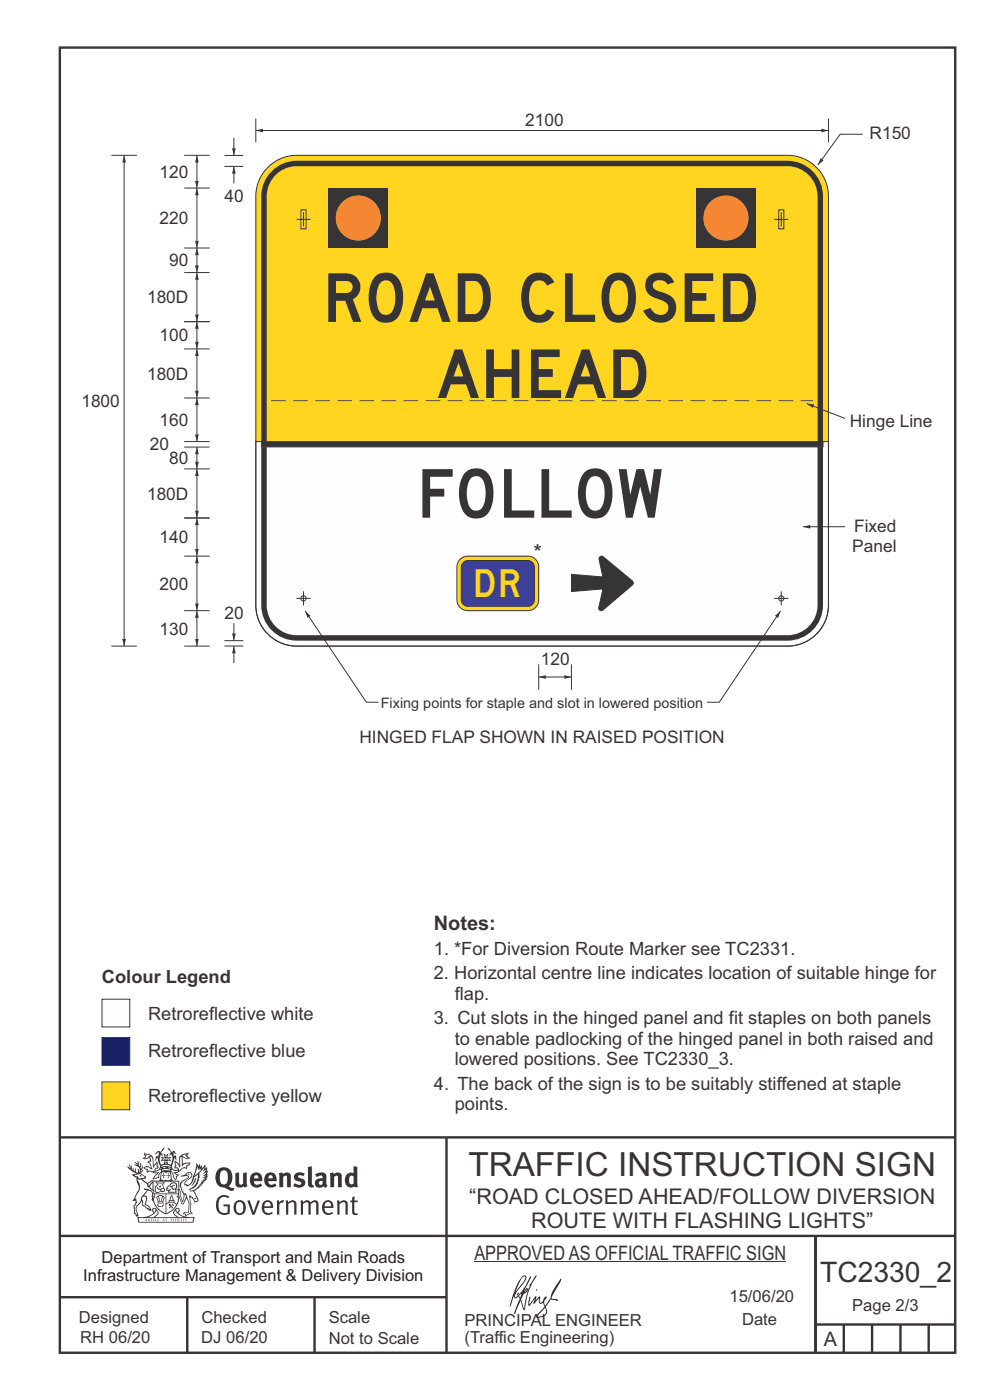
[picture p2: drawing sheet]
<svg xmlns="http://www.w3.org/2000/svg" width="210mm" height="297mm" viewBox="0 0 210 297" stroke-linecap="round" stroke-linejoin="round" font-family="sans-serif">
<g fill="none" stroke="#373435" stroke-width=".51">
<path d="M12.7 10.1h189.9v276.9h-189.9zM12.7 241.3h190M94.7 241.4v45.8M12.7 275.2h82M12.7 262.2h190.1M39.7 275.2v12M66.7 275.2v12M173 262.1v24.9M173 281h29.6M179 281v6M185 281v6M191 281v6"/>
<path d="M197 281v6"/>
</g>
<path d="M100.6 267.7h66.2" fill="none" stroke="#373435" stroke-width=".21"/>
<g fill="#373435">
<path d="M47 248.4a2.55 2.55 0 0 0 0 2.7l.3 .2a.81 .81 0 0 0 1-1v-.5a1.04 1.04 0 0 0-1.1-1.5zM46.3 248.1a1.82 1.82 0 0 1 2.1-.2 1.82 1.82 0 0 1 .9 1.8 2.29 2.29 0 0 1-.8 2l.7 .3h.5l-.2 .6a2.87 2.87 0 0 1-2-.7 2.12 2.12 0 0 1-1.7-3.1z" fill-rule="evenodd"/>
<path d="M49.9 248.9l.8-.2v2a.46 .46 0 0 0 .3 .6 .46 .46 0 0 0 .6-.3v-2.1l.7-.2v2.4l.2 .5-.5 .3-.3-.3a1.02 1.02 0 0 1-1.2 .3 1.02 1.02 0 0 1-.6-1.1z" fill-rule="evenodd"/>
<path d="M54 249.5l-.1 .5h.9a.49 .49 0 0 0-.2-.6 .49 .49 0 0 0-.6 .1zM53.4 249.1a1.34 1.34 0 0 1 1.6-.2 1.34 1.34 0 0 1 .6 1.5v.2h-1.7a.77 .77 0 0 0 .5 .8 .77 .77 0 0 0 .9-.4l.3 .5a1.59 1.59 0 0 1-2 .2 1.59 1.59 0 0 1-.5-2.1z" fill-rule="evenodd"/>
<path d="M57 249.5l-.1 .5h1a.49 .49 0 0 0-.2-.6 .49 .49 0 0 0-.7 .1zM56.4 249.1a1.34 1.34 0 0 1 1.6-.2 1.34 1.34 0 0 1 .7 1.5v.2h-1.8a.77 .77 0 0 0 .5 .8 .77 .77 0 0 0 .9-.4l.4 .5a1.59 1.59 0 0 1-2.1 .2 1.59 1.59 0 0 1-.5-2.1z" fill-rule="evenodd"/>
<path d="M59.2 248.9l.7-.2 .1 .4a.95 .95 0 0 1 1-.3 .95 .95 0 0 1 .7 .8v2.3h-.8v-2.3a.46 .46 0 0 0-.8 .1v2.2h-.8z" fill-rule="evenodd"/>
<path d="M62.6 249.1a1.75 1.75 0 0 1 2-.1l-.2 .5-.6-.2a.43 .43 0 0 0-.6 .3l.4 .3a1.04 1.04 0 0 1 1.2 1.1 1.04 1.04 0 0 1-1.4 1l-1.2-.4 .3-.6 1 .4 .4-.4a.88 .88 0 0 0-1-.5l-.4-.2-.1-.4z" fill-rule="evenodd"/>
<path d="M65.3 247.6l.8-.2 .1 3.8 .3 .2 .1 .4a.88 .88 0 0 1-1 0 .88 .88 0 0 1-.3-1z" fill-rule="evenodd"/>
<path d="M67.8 250.6a.43 .43 0 0 0-.1 .7 .43 .43 0 0 0 .7-.1v-.7zM66.8 249.1a1.7 1.7 0 0 1 2.4 .1v1.9l.3 .4-.4 .5-.5-.4a1.03 1.03 0 0 1-1.7-.1 1.03 1.03 0 0 1 .8-1.5h.7v-.4a.8 .8 0 0 0-1.2 .1z" fill-rule="evenodd"/>
<path d="M70 248.9l.7-.2 .1 .4a.95 .95 0 0 1 1-.3 .95 .95 0 0 1 .7 .8v2.3h-.8v-2.3a.46 .46 0 0 0-.8 .1v2.2h-.8z" fill-rule="evenodd"/>
<path d="M74.3 249.5a1.48 1.48 0 0 0 0 1.7h.5l.2-.1v-1.5l-.3-.2zM75 247.4l.8 .1 .1 4.4h-.7l-.1-.2a1.26 1.26 0 0 1-1.4 0 1.26 1.26 0 0 1-.5-1.3 1.29 1.29 0 0 1 .4-1.4 1.29 1.29 0 0 1 1.4-.1z" fill-rule="evenodd"/>
<path d="M46.4 253.9a1.72 1.72 0 0 1 2.3 0l-.3 .3a1.24 1.24 0 0 0-1.4-.2 1.24 1.24 0 0 0-.6 1.4 1.49 1.49 0 0 0 1.2 1.9l.7-.1v-1.3h-.8l-.1-.4h1.3v1.9a1.93 1.93 0 0 1-2.2 0 1.93 1.93 0 0 1-.7-2.2l.2-.8z" fill-rule="evenodd"/>
<path d="M50.4 255.1a1.65 1.65 0 0 0 .2 2.2 .99 .99 0 0 0 1-1.4 .78 .78 0 0 0-.4-.8 .78 .78 0 0 0-.8 0zM50 254.9a1.33 1.33 0 0 1 1.6-.1 1.33 1.33 0 0 1 .5 1.4 1.31 1.31 0 0 1-1.3 1.6 1.31 1.31 0 0 1-1.2-1.6v-.6z" fill-rule="evenodd"/>
<path d="M52.5 254.7l.4-.1 .9 2.6 .8-2.5h.5l-1.1 3h-.5z" fill-rule="evenodd"/>
<path d="M56.3 255.2l-.2 .7h1.3a.7 .7 0 0 0-.3-.8 .7 .7 0 0 0-.8 .1zM55.9 255a1.22 1.22 0 0 1 1.5-.2 1.22 1.22 0 0 1 .5 1.5h-1.8a.93 .93 0 0 0 .5 1 .93 .93 0 0 0 1.1-.2l.2 .3a1.43 1.43 0 0 1-1.8 .1 1.43 1.43 0 0 1-.6-1.7z" fill-rule="evenodd"/>
<path d="M58.7 254.7l.4-.1 .1 .5 .4-.4 .6-.1-.2 .5a.66 .66 0 0 0-.8 .7v1.9h-.4z" fill-rule="evenodd"/>
<path d="M60.6 254.7l.4-.1 .1 .5a.94 .94 0 0 1 1-.5 .94 .94 0 0 1 .8 .8v2.3h-.5l-.1-2.5a.81 .81 0 0 0-1.2 .3v2.2h-.4z" fill-rule="evenodd"/>
<path d="M63.7 254.7l.5-.1 .1 .5 .4-.3a.78 .78 0 0 1 1.1 .3 .9 .9 0 0 1 1-.5 .9 .9 0 0 1 .8 .8v2.3h-.5l-.1-2.5a.67 .67 0 0 0-1.1 .3v2.2h-.5v-2.4l-.4-.3-.7 .4v2.3h-.5z" fill-rule="evenodd"/>
<path d="M69 255.2l-.1 .7h1.3a.7 .7 0 0 0-.3-.8 .7 .7 0 0 0-.9 .1zM68.7 255a1.22 1.22 0 0 1 1.5-.2 1.22 1.22 0 0 1 .5 1.5h-1.8a.93 .93 0 0 0 .4 1 .93 .93 0 0 0 1.2-.2l.1 .3a1.44 1.44 0 0 1-1.7 .1 1.44 1.44 0 0 1-.6-1.7z" fill-rule="evenodd"/>
<path d="M71.4 254.7l.5-.1 .1 .5a.94 .94 0 0 1 1-.5 .94 .94 0 0 1 .8 .8v2.3h-.5l-.1-2.5a.81 .81 0 0 0-1.2 .3v2.2h-.4z" fill-rule="evenodd"/>
<path d="M74.7 253.9l.5-.1v.9h.7l-.1 .3h-.6v2.2l.1 .2h.5l.1 .3a.75 .75 0 0 1-1.2-.6v-2.1h-.4v-.3h.4z" fill-rule="evenodd"/>
<path d="M30.8 244.9l1.1 .3-.9 .5h-.4l.6-.5zM31.8 245.4h.2a2.44 2.44 0 0 1 .4 1.9l.1 .5 .7-1-.1 .6 .3 .3a.57 .57 0 0 0-.6 .7l-1-.1-.5 .2 .2-.5-.8-.3 .7-.1 .9 .5 .1-.1-.6-1.3-.2-.2h.5zM30.7 244.4l-.1 .5 .2 .4-.6 .4a1.04 1.04 0 0 0 1.4-.1l.2 .6-.3 .1-.2 .4a.94 .94 0 0 1 .8 1.1l-.2-.1a1.16 1.16 0 0 0-1.5-.1l.3 .4 .4 .2 .1 .5 .2 .1 .1-.2a.94 .94 0 0 1 1.1 .2l.8 .1-1.2 1.2a1.13 1.13 0 0 0 1.2-.2l.4-.1-.1-.4 .5-.8a.83 .83 0 0 0-.6 1.1l-.3-.1-.7 .4 1.1-1.4-.5 .1-.5-.1 1.3-.5-.1-.1-.9 .4v-.3l.2-.2 .3 .1 .1-.3-.2-.4v-.6l-.1-.4-.7 1v-.7a1.42 1.42 0 0 0-1.6-1.8z" fill-rule="evenodd"/>
<path d="M38.5 245.2l.5-.2 .7-.1-.6 .3 .8 .5h-.3zM38.3 245.5l.2-.1 .1 2a1.69 1.69 0 0 1 1.6-.6l-.8 .5 .1 .5a1.1 1.1 0 0 0-1.5 .6l-.1-.5-.2-.2h-.5l.3-.4-.3-.7a1.42 1.42 0 0 1 .8 1.1l.2-.1zM37.1 246.2l.1 1-.2 .3 .1 .4h.5l.1 .2a.96 .96 0 0 1-1.1-.1l-.1 .1a1.06 1.06 0 0 0 1.3 .2v.1a.72 .72 0 0 1-1 .2l.3 .5 .6 .2-.4 .2-.1 .6-.2-.3-.4-1.1-.4-.4 .4 .9a1.54 1.54 0 0 0 .7 1.2l.2-.3a.58 .58 0 0 1 .4-.8l.2-.1h-.3l-.5-.3 .9-.5a.93 .93 0 0 1 1.2-.5v.2l.2-.2 .1-.5a.99 .99 0 0 0 .7-.8l-1.3 .1-.3 .2-.1-1.4 .9 .4 .9-.3h-.4l-.5-.4 .4-.7-.6 .2a1.46 1.46 0 0 0-1.4 2.1v.4l-.2-.4z" fill-rule="evenodd"/>
<path d="M35.6 248.9l.2 .1-.1 .3 .4 .1h-.4v.6l-.1-.6h-.3l.3-.1z" fill-rule="evenodd"/>
<path d="M34.6 248.9l.2 .1v.3l.3 .1h-.3l-.1 .6v-.6h-.4l.4-.1z" fill-rule="evenodd"/>
<path d="M34.3 248.8a.57 .57 0 0 1 .9 .2 .57 .57 0 0 1 .9-.2l.2 1.4h-.2a.57 .57 0 0 1-.9 0 .69 .69 0 0 1-1.1 0zM34.2 248.1l-.3 2.1-.2 .4h3l-.2-.4-.3-2.1h-.2v.2l-.8-.1-.8 .1v-.2z" fill-rule="evenodd"/>
<path d="M34.2 252.4a.3 .3 0 0 0 .6 0 .3 .3 0 0 0-.6 0zM33.3 250.9l.3 .3-.3 .4a.79 .79 0 0 0 0 1.3l.8-.2-.1-.3a.55 .55 0 0 1-.7-.6l.1-.1 .2 .3 .3 .2 .8-.2-.4-.7 .4-.4-.7 .2zM33 250.7l1.1 .2 .9-.2-.4 .6 .4 1.2a.56 .56 0 0 1-.8 .3l-.2 .1a.73 .73 0 0 1-.9 .1 .73 .73 0 0 1-.3-1v-.4l.6-.4z" fill-rule="evenodd"/>
<path d="M35.6 251.8l.7-.4a.58 .58 0 0 1 1-.1 .58 .58 0 0 1-.4 .9l-.3-.3a.43 .43 0 0 1 .6-.4 .57 .57 0 0 0-.8 .2l-.2-.1-.3 .1 .4 .2a.55 .55 0 0 0 .9 .4v.5h-1.3l.3-.4-.1-.1-.6 .1 .2-.3-.2-.1zM35.4 251.8l-.1 .2a.39 .39 0 0 0 .2 .6h.3l-.2 .4h1.9l-.1-.8a.86 .86 0 0 0-.1-1.3 .86 .86 0 0 0-1.3 .4z" fill-rule="evenodd"/>
<path d="M36 254.8h.8v.2h-.8zM36.4 253.8l.2 .8h-.4zM36.4 253.5l-.3 .5-.1 .6h-.2v.4l-.7 .4 .2 .1a1.48 1.48 0 0 1 2.1 .2l.2-.1-.6-.5v-.5h-.2l-.1-.6z" fill-rule="evenodd"/>
<path d="M35.8 255.4l.4 .1 .1 .3 .3-.2-.2-.2a.38 .38 0 0 1 .5 .5l-.2-.2-.3 .2 .3 .2-.3 .3-.1-.4-.4 .4-.1-.2 .4-.3-.1-.1-.2 .1z" fill-rule="evenodd"/>
<path d="M34.5 254h.2v.2l-.2 .6h-.2zM33.6 255.3h.9v.2a.55 .55 0 0 1-.8 .4v-.2l-.2-.1zM33.4 254h.2l.2 .8h-.2zM33.6 255l.8-.1 .1 .2h-.8zM33.8 253.7h.5l-.2 1.1h-.1zM33.3 253.8l-.1 .3 .3 1.1a.48 .48 0 0 0-.1 .6 .48 .48 0 0 0 .5 .2h.5a.49 .49 0 0 0 .2-.8l.3-1.1-.1-.3a1.42 1.42 0 0 0-1.5 0z" fill-rule="evenodd"/>
<path d="M33.7 251.5l.4 .1 .1 .3h-.3z" fill-rule="evenodd"/>
<path d="M41.3 250.1l.3-.2-.2 .8-.6 .8h-.2l.5-.7z" fill-rule="evenodd"/>
<path d="M39.7 249l.3-.2 .5 .2a.88 .88 0 0 1-.6 1.1 1.22 1.22 0 0 0-.8 1.3l.5 .2a.72 .72 0 0 0 .9-.4l.5-.8 .2-.6 .8-.6v.2a2.85 2.85 0 0 1-2 2.9l.1 .1a2.13 2.13 0 0 0 1.9-1.5v-.3a2.01 2.01 0 0 0 .3-1.7l1.1-1.3-.4 1 .7-.5-.7 1 .8-.4-.8 .8 .7-.2-.9 .6 .8-.1-.8 .4h.7l-.8 .3 .3 .2h-.4l.2 .3h-.4l.2 .3h-.4l.1 .2h-.1a2.16 2.16 0 0 1-2 1.1l.1 .2 .4-.1a.76 .76 0 0 1 .7 .8l.5 1.2-.6 .2a1.45 1.45 0 0 0-1.1-1.3l.2 1.8-.1 1.8 .4 .3a1.07 1.07 0 0 0-1.2 .4v-.3l-.5-.2a.87 .87 0 0 1 1.1-.1v-.7a4.4 4.4 0 0 0-.6-3.1l-.1-.3h-.2a2.16 2.16 0 0 1-.7-2.2l.3-.4 1.2-.7a.55 .55 0 0 0-.4-.8zM37.8 252.4a.76 .76 0 0 1 .3 1.1l.6 1.6 .4-1.7 .2 .1a.61 .61 0 0 1-.1 .9l-.3 .8-.2 .1-.7-1.6-.3 .1a1.18 1.18 0 0 0 .1-1.4zM41.8 247.5l.2 .7 .3-.5v.6l.4-.5a1.9 1.9 0 0 1-1.2 1.4l-.3 .3zM38.2 249.6l1.4-.2 .2 .2v.3l-.5 .2a1.26 1.26 0 0 0-.9 1.9l.2 .7a1.84 1.84 0 0 1 .1 2.1l-.4-1.4a.96 .96 0 0 0-.4-1.2l-.4 .2a.78 .78 0 0 1 0 1.3l.1 .3h.4l.4 1.1a.38 .38 0 0 0 .2 .4 .38 .38 0 0 0 .4-.1l.6-1.2a2.94 2.94 0 0 1 .4 2.5l-.1 .4h-.8l-.3 .4v.2l.4-.1 .1 .4 .2 .1a1.02 1.02 0 0 1 1.3-.5v-.4l-.3-.1 .1-1.8-.3-1.3h.1a1.14 1.14 0 0 1 .8 1 .63 .63 0 0 0 .8-.2 .63 .63 0 0 0-.2-.9l-.6-1.2 .9-.6 .2-.4h.3l-.1-.2h.4l-.1-.3h.3l-.1-.3 .5-.1-.2-.2 .6-.4v-.2h-.2l.4-.5h-.3l.3-.5-.4 .1 .4-.5v-.3l-.3 .2 .2-.7-.1-.2-.4 .3v-.8l-.6 .8-.2-.8-.2 .5-.3-.7-.1 .6-.5-.8-.1 1.4-.6 1.8a1.81 1.81 0 0 1-1 1.5l-.6-.2a1.75 1.75 0 0 1 1.1-1.2 .75 .75 0 0 0 .1-1.3 .75 .75 0 0 0-1.2 .4z" fill-rule="evenodd"/>
<path d="M41.2 254.1h.3l.2 .2-.4 .1z" fill-rule="evenodd"/>
<path d="M29.4 258.4h11.6l-.1 .8h-11.4zM31.3 258.2l.5-.1a2.48 2.48 0 0 0 1.4-1.3l.3 .5-.5 .6-.5 .3zM32.5 256.6l.3-.2 .2 .1-.3 .7zM37.2 256.8a2.65 2.65 0 0 0 1.8 1.4h-1.1l-.5-.3-.5-.6zM37.4 256.5l.2-.1 .3 .2-.3 .6zM29.2 258.2l.1 1.2h11.8l.2-1.1-.2-.1a4.1 4.1 0 0 1-3.3-.9l.3-.4-.1-.6a1.06 1.06 0 0 0-1.3 1l.2 .4 .6 .5h-4.7l.3-.1a.84 .84 0 0 0 .6-.8 .84 .84 0 0 0-.5-.8l-.3-.2h-.5l-.1 .6 .3 .4a4.2 4.2 0 0 1-3.4 .9z" fill-rule="evenodd"/>
<path d="M31 258.7l.1 .2h-.2zM31 258.5l-.3 .6 .4-.2 .2 .2z" fill-rule="evenodd"/>
<path d="M31.3 258.6h.3v.4a.25 .25 0 0 0 .2-.1 .25 .25 0 0 0-.1-.3h.1a.29 .29 0 0 1 0 .4 .29 .29 0 0 1-.4 0 .29 .29 0 0 1 0-.4z" fill-rule="evenodd"/>
<path d="M32.2 258.6a.22 .22 0 0 1 .3 .2 .22 .22 0 0 1-.3 .2zM32 258.6l.1 .4a.33 .33 0 0 0 .4 0 .33 .33 0 0 0 0-.4 .33 .33 0 0 0-.5 0z" fill-rule="evenodd"/>
<path d="M32.9 258.7l.1 .2h-.2zM32.9 258.5l-.2 .6 .3-.2 .2 .2z" fill-rule="evenodd"/>
<path d="M33.3 258.6h.2l.1 .1 .2-.1-.2 .2 .2 .3-.3-.3-.1 .3h-.1l.2-.3z" fill-rule="evenodd"/>
<path d="M34.7 258.7l.1 .2h-.2zM34.7 258.5l-.3 .6 .4-.2 .2 .2z" fill-rule="evenodd"/>
<path d="M35 258.5h.5l-.2 .1v.5h-.2l.1-.5z" fill-rule="evenodd"/>
<path d="M36.2 258.6l.3-.1-.1 .1v.2h.1h-.1v.3h-.2z" fill-rule="evenodd"/>
<path d="M36.7 258.6h.2v.5h-.2z" fill-rule="evenodd"/>
<path d="M37.3 258.6a.22 .22 0 0 1 .3 .2 .22 .22 0 0 1-.3 .2zM37.1 258.6v.4a.33 .33 0 0 0 .5 0 .33 .33 0 0 0 0-.4 .33 .33 0 0 0-.5 0z" fill-rule="evenodd"/>
<path d="M37.8 258.6l.4-.1-.2 .1v.2h.1h-.1v.2l.2 .1h-.4z" fill-rule="evenodd"/>
<path d="M38.4 258.6h.2l-.1 .4 .2 .1h-.3z" fill-rule="evenodd"/>
<path d="M38.9 258.6h.2v.5h-.2z" fill-rule="evenodd"/>
<path d="M39.3 258.6h.2h-.1l.2 .3-.2 .2-.1-.1v-.1l.2 .1z" fill-rule="evenodd"/>
<path d="M34.2 247.4a1.51 1.51 0 0 1 2 .2 2.67 2.67 0 0 0-2.1 0zM35.7 247.6l.4 .1 .1 .3-.4-.1zM34.6 247.6h.5l.1 .2h-.4zM34 247.8l.3 .2h-.3zM34.9 246.9l.3-.2 .3 .2zM34.9 245.6l.2 .1v.3h-.2zM35 245.1l.2 .2 .2-.2-.1 .3h-.2zM35.1 246.3h.2l.1 .4-.2-.2-.2 .2zM35.3 245.7l.2-.1v.4h-.2zM34.4 245.7h.3l.1 .3-.4 .1 .2-.2zM35.7 245.7h.3l-.2 .2 .2 .2-.4-.1zM32.7 244.9l1-.5-.1 1-.2-.2-.3 .2-.3 1.1 .5-1 .3 .9a1.84 1.84 0 0 1 .2 1.7l.4 .1a2.48 2.48 0 0 1 2.2 0l.2-.2-.2-.7 .7-1.8 .4 .7-.2-1-.2-.1-.2 .3v-.9l.6 .4-.6-.8-.3 .1-.1 .4-.5-.9-.5-.3 .2 .5 .6 .5-.5 .8 .4-.4a2.06 2.06 0 0 1 0 2.3l-.5-.2-.2-.6 .1-.1 .8 .2-.4-.5 .4-.5-.7 .2-.2-.2 .2-.7-.5 .4-.5-.4 .2 .7-.2 .2-.7-.2 .4 .5-.4 .5 .8-.2 .1 .1-.2 .6-.5 .2a2.02 2.02 0 0 1 0-2.2l.3 .5-.1-.7-.3-.1 .8-1.2-.4 .3-.5 .8-.2-.3a.8 .8 0 0 0-.8 .5z" fill-rule="evenodd"/>
<path d="M29.2 250.1l.3 .1a.61 .61 0 0 1 .8 .4l.3 .2a.8 .8 0 0 1 .6 1l.4 .1 .5 .5a1 1 0 0 1 .5 1.1l-.1 .7v-.5h-.1a.96 .96 0 0 0-.8-1.3l-.2-.2h-.7l-.1-.1-.1 .1 .1 .3h.6l-1.2 1.3-.2 1-.4 .6a1.33 1.33 0 0 0-.5 1.8l.2 .5a1.26 1.26 0 0 1-.5-1.5l-.1-.3a1.56 1.56 0 0 0 .4-1.7l-.3 .2 .2-.5a3.2 3.2 0 0 0 .7-3zM30.4 253.9h.4a2.06 2.06 0 0 1-.1 1.6l.7 .5 .4 .4-.6-.1-.8-.6-.1-.9a.51 .51 0 0 1 .1-.9zM28.6 249.3a1.52 1.52 0 0 1 2.1 .5l-1.1 .2-.2-.1-.1-.4h-.5zM27.5 247v.8l-.3-.4h-.1a3.1 3.1 0 0 0 1.9 1.6l-1 .1 .5 .6 .5 .1 .1 1.1a1.84 1.84 0 0 1-.3 2.5l-.4 .9-.3 .4 .2 .1 .4-.1 .1 .4-.2 .5-.3 .2 .1 1.7h.2l.3 .5 .1 .1 .4-.1-.1-.5a1.3 1.3 0 0 1-.1-1.7l.9-1 .1 1.1 .6 .2 .5 .5 .1-.1 .2 .3h.5a1.85 1.85 0 0 0-1.2-1.4l.1-.3a1.39 1.39 0 0 0 0-1.4l-.5-.1 .5-.5a.66 .66 0 0 1 .9-.4 .66 .66 0 0 1 .3 .9l-.1 .4 .2-.1v.2l-.1 .3 .2 .5 .1-.3a2.24 2.24 0 0 0 .1-2.2 .73 .73 0 0 1-.7-.7 .73 .73 0 0 1 .6-.7v-.2a.94 .94 0 0 0-.9 .8 .48 .48 0 0 1-.1-.6 .48 .48 0 0 1 .5-.2l.5-.3a.51 .51 0 0 0-.8 .2l-.5 .2-1-.8h.6l.2-.5-1.2-.7 .5-.5v-.3l-.5 .4 .1-.2a.69 .69 0 0 0 .2-1v.4l-.2 .3v-1.1l-.3-.2 .1 .6-.1 .2-.4-1.3v.7l-.6-.4 .5 .7-.6-.2 .3 .3a1 1 0 0 1 .7 1.4l-.2-.8v.9l-.5-.2v-.8l-.2 .7-.2-.1-.1-.6-.2 .4-.2-.2 .1-.7-.2 .5z" fill-rule="evenodd"/>
<path d="M29.6 249.4l.2-.1 .3 .2z" fill-rule="evenodd"/>
<path d="M32.4 250.5h5.6v2l-.2-.1v-1.7h-5.2v2.5h5.2v-.8l.1 .2-.1 1.1v-.3h-2.5v4a4.1 4.1 0 0 0 2.6-3.6l.1-.1a4 4 0 0 1-2.8 3.9 4.2 4.2 0 0 1-2.8-4.7l.1 1.2 .1-.1a3.8 3.8 0 0 0 2.5 3.4v-4h-2.5l-.2-.9z" fill-rule="evenodd"/>
<circle cx="40" cy="249.1" r=".17"/>
</g>
<g fill="#252726">
<path d="M111.6 273.7l.2-.2-.5 .7zM110.4 274.5l.3 .1-.3 .7-.3-.4zM110.9 270.9l.5-.1a9.3 9.3 0 0 1-2 3.2l-.1 .2 1-2.5zM110.6 271a14.7 14.7 0 0 0-2.2 4.9l-.3 1.2 .1 .1 .8-2.4a.42 .42 0 0 0 .2 .7 .42 .42 0 0 0 .6-.3l.2-.2 .2 .6-1.1 3.1h.2l1.1-2.8 .6 1.9 .2 .2 .2-.5a13.5 13.5 0 0 1 2-6.2l.5-.5-.2-.2-1.6 2.1 .4-.1a14.9 14.9 0 0 0-1.3 5.1l-.4-1.2a1.39 1.39 0 0 1 .2-1.8l.1-.2a.92 .92 0 0 0 .8-1.2 .75 .75 0 0 0-.7 .7l-.2 .2 1.6-3.4h-.1l-.4 .7a10.5 10.5 0 0 1-2.2 3.2l.2-.4a.32 .32 0 0 0-.4 .2 .32 .32 0 0 0 .1 .4l-.5 .4a3.2 3.2 0 0 1 1.1-2.3l.5-.6a2.49 2.49 0 0 0 .7-1.6l-.3-.2z" fill-rule="evenodd"/>
<path d="M115.6 277.5a1.15 1.15 0 0 1 .1 1.3 1.15 1.15 0 0 1-1.2 .5h-.5zM112.3 275.1l-.3 1.7 .3 .2 1.2-1.5-.3 1.1 1.1-1.2a.94 .94 0 0 0 .4 1.2l.5-.3 .3 .9-1.2 1.3a.98 .98 0 0 0-.5 1 1.9 1.9 0 0 0 2.3-1.3l-.1-.3a1.02 1.02 0 0 1 .3-1.4l.5-.9 1.5 .3-.2-.5v.3l-1.1-.2v-.2l2-3.6 .1-.3-.1-.1-1.8 2.7a6.6 6.6 0 0 1-1.5 3l-.2-.2a1.01 1.01 0 0 1 .4-1.4l.1-.2-.3-.2-.3 .5-.2 .5-.5 .4-.2-.4 .1-.9-.2-.1-.8 .9 .2-.9h-.1l-1.4 1.7 .2-1.4v-.1z" fill-rule="evenodd"/>
<path d="M113.7 273.5l.3 .3h-.3z" fill-rule="evenodd"/>
</g>
<path d="M21.6 212h5.9v5.9h-5.9z" fill-rule="evenodd" fill="#fefefe" stroke="#373435" stroke-width=".21"/>
<path d="M21.6 220.1h5.9v5.9h-5.9z" fill-rule="evenodd" fill="#0016a2" stroke="#373435" stroke-width=".21"/>
<path d="M21.6 229.5h5.9v5.9h-5.9z" fill-rule="evenodd" fill="#ffd222" stroke="#373435" stroke-width=".21"/>
<path d="M56.8 35.5a8.6 8.6 0 0 1 6.1-2.5h104.2a8.7 8.7 0 0 1 8.6 8.6v52.1h-121.4v-52.1a8.6 8.6 0 0 1 2.5-6.1z" fill-rule="evenodd" fill="#ffd520"/>
<path d="M54.3 25.2v5M54.3 27.7h121.4" fill="none" stroke="#373435" stroke-width=".21"/>
<g fill="#373435">
<path d="M54.3 27.7l1.5-.4v.8z"/>
<path d="M174.2 27.3l1.5 .4-1.5 .4z"/>
</g>
<path d="M175.7 25.2v5M183 28.5h-4.8l-4.7 6.5" fill="none" stroke="#373435" stroke-width=".21"/>
<g fill="#373435">
<path d="M174.1 33.5l.6 .5-1.2 1z"/>
<path d="M55.4 94.8h119.2v33.6a7.5 7.5 0 0 1-7.5 7.5h-104.2a7.5 7.5 0 0 1-7.5-7.5z" fill-rule="evenodd"/>
</g>
<path d="M56.6 94.8h116.8v33.6a6.4 6.4 0 0 1-6.3 6.4h-104.2a6.4 6.4 0 0 1-6.3-6.4z" fill-rule="evenodd" fill="#fefefe"/>
<path d="M121.2 121.8l6.7 .6-.8-3.8v-.3a.54 .54 0 0 1 .9-.1l6.1 5a.63 .63 0 0 1 0 1l-6.2 5.2a.55 .55 0 0 1-.7 .1 .55 .55 0 0 1-.1-.8l.8-3.8-6.7 .6z" fill-rule="evenodd" fill="#373435" stroke="#373435" stroke-width=".21"/>
<g fill="none" stroke="#373435" stroke-width=".21">
<path d="M62.9 126.9h3M64.4 125.4v3M164.2 126.9h3M165.7 125.4v3"/>
<circle cx="64.4" cy="126.9" r=".55"/>
<circle cx="165.7" cy="126.9" r=".55"/>
</g>
<path d="M57.3 36.7a7.5 7.5 0 0 1 5.6-2.6h104.2a7.5 7.5 0 0 1 7.5 7.5v52.1h-119.2v-52.1a7.5 7.5 0 0 1 1.9-4.9z" fill-rule="evenodd" fill="#373435"/>
<path d="M55.5 93.6h119.1v1.2h-119.1z" fill-rule="evenodd" fill="#373435" stroke="#373435" stroke-width=".21"/>
<path d="M165.6 129.6l-13 19.4h-2.6" fill="none" stroke="#373435" stroke-width=".21"/>
<path d="M164.4 130.6l1.2-1-.6 1.5z" fill="#373435"/>
<path d="M64.7 129.6l13 19.4h2.6" fill="none" stroke="#373435" stroke-width=".21"/>
<path d="M64.7 129.6l1.2 1-.7 .5z" fill="#373435"/>
<path d="M170.3 111.7h9" fill="none" stroke="#373435" stroke-width=".21"/>
<path d="M170.3 111.7l1.6-.3v.7z" fill="#373435"/>
<path d="M58.4 37.1a6.4 6.4 0 0 1 4.5-1.8h104.2a6.4 6.4 0 0 1 6.3 6.3v52.1h-116.8v-52.1a6.3 6.3 0 0 1 1.8-4.5z" fill-rule="evenodd" fill="#ffd520"/>
<path d="M56.8 35.5a8.6 8.6 0 0 1 6.1-2.5h104.2a8.7 8.7 0 0 1 8.6 8.6v86.8a8.7 8.7 0 0 1-8.6 8.7h-104.2a8.7 8.7 0 0 1-8.6-8.7v-86.8a8.6 8.6 0 0 1 2.5-6.1zM62.9 46.5h3M63.8 44.5h1.1v4.1h-1.1zM64.4 45v3M164.2 46.5h3M165.2 44.5h1.1v4.1h-1.1zM165.7 45v3M54.3 93.7h121.4v34.7a8.7 8.7 0 0 1-8.6 8.7h-104.2a8.7 8.7 0 0 1-8.6-8.7z" fill="none" stroke="#373435" stroke-width=".21"/>
<path d="M57.5 85h115" fill="none" stroke="#373435" stroke-width=".23" stroke-dasharray="2.3 1.1" stroke-linecap="butt"/>
<path d="M69.6 39.9h12.8v12.7h-12.8z" fill-rule="evenodd" fill="#373435"/>
<circle cx="76" cy="46.3" r="4.8" fill="#f58634"/>
<path d="M147.6 39.9h12.8v12.7h-12.8z" fill-rule="evenodd" fill="#373435"/>
<circle cx="154" cy="46.3" r="4.8" fill="#f58634"/>
<path d="M171.1 85.6l8.2 3.2" fill="none" stroke="#373435" stroke-width=".21"/>
<path d="M171.1 85.6l1.6 .2-.3 .7z" fill="#373435"/>
<path d="M97.4 118.8a2.31 2.31 0 0 1 1.8-.8h12.8a2.32 2.32 0 0 1 2.3 2.3v6.9a2.32 2.32 0 0 1-2.3 2.3h-12.8a2.32 2.32 0 0 1-2.3-2.3v-6.9l.1-.5z" fill-rule="evenodd" fill="#ffd520" stroke="#373435" stroke-width=".21"/>
<path d="M98.4 119.2l.8-.3h12.8a1.39 1.39 0 0 1 1.3 1.4v6.9a1.39 1.39 0 0 1-1.3 1.4h-12.8a1.39 1.39 0 0 1-1.4-1.4v-6.9l.1-.4z" fill-rule="evenodd" fill="#3e4095" stroke="#373435" stroke-width=".21"/>
<path d="M39.1 93.7h5.4M39.1 109.9h5.4M41.8 118v11.5M39.1 129.5h5.4" fill="none" stroke="#373435" stroke-width=".21"/>
<g fill="#373435">
<path d="M41.8 118l.4 1.5h-.8z"/>
<path d="M41.4 128h.8l-.4 1.5z"/>
</g>
<path d="M39.1 118h5.4M41.8 109.9v8.1" fill="none" stroke="#373435" stroke-width=".21"/>
<g fill="#373435">
<path d="M41.4 116.5h.8l-.4 1.5z"/>
<path d="M41.8 109.9l.4 1.5h-.8z"/>
</g>
<path d="M41.8 129.5v7.6" fill="none" stroke="#373435" stroke-width=".21"/>
<g fill="#373435">
<path d="M41.4 135.6h.8l-.4 1.5z"/>
<path d="M41.8 129.5l.4 1.6h-.8z"/>
</g>
<path d="M39.1 84.4h5.4M41.8 94.8v4.7" fill="none" stroke="#373435" stroke-width=".21"/>
<g fill="#373435">
<path d="M41.4 98h.8l-.4 1.5z"/>
<path d="M41.8 94.8l.4 1.6h-.8z"/>
</g>
<path d="M41.8 84.4v9.3" fill="none" stroke="#373435" stroke-width=".21"/>
<g fill="#373435">
<path d="M41.8 84.4l.4 1.5h-.8z"/>
<path d="M41.4 92.2h.8l-.4 1.5z"/>
</g>
<path d="M114.3 143.6h6.9M114.3 140.9v5.4M121.2 140.9v5.4" fill="none" stroke="#373435" stroke-width=".21"/>
<g fill="#373435">
<path d="M119.7 143.2l1.5 .4-1.5 .4z"/>
<path d="M114.3 143.6l1.5-.4v.8z"/>
</g>
<path d="M49.6 137.1v3.6" fill="none" stroke="#373435" stroke-width=".21"/>
<path d="M49.6 137.1l.4 1.5h-.8z" fill="#373435"/>
<path d="M26.3 33v104.1" fill="none" stroke="#373435" stroke-width=".21"/>
<g fill="#373435">
<path d="M26.3 33l.4 1.5h-.8z"/>
<path d="M25.9 135.6h.8l-.4 1.5z"/>
</g>
<path d="M23.6 33h5.4M23.6 137.1h5.4M47.6 135.9h4M49.6 132.2v3.7" fill="none" stroke="#373435" stroke-width=".21"/>
<path d="M49.2 134.4h.8l-.4 1.5z" fill="#373435"/>
<path d="M49.6 35.3v3.6M47.6 137.1h4" fill="none" stroke="#373435" stroke-width=".21"/>
<path d="M49.6 35.3l.4 1.5h-.8z" fill="#373435"/>
<path d="M47.6 33h4M49.6 29.3v3.7" fill="none" stroke="#373435" stroke-width=".21"/>
<path d="M49.2 31.5h.8l-.4 1.5z" fill="#373435"/>
<path d="M47.6 35.3h4M39.1 99.5h5.4M41.8 99.5v10.4M39.1 109.9h5.4M39.1 137.1h5.4" fill="none" stroke="#373435" stroke-width=".21"/>
<g fill="#373435">
<path d="M41.4 108.4h.8l-.4 1.5z"/>
<path d="M41.8 99.5l.4 1.5h-.8z"/>
</g>
<path d="M39.1 74h5.4M41.8 74v10.4M39.1 94.8h5.4" fill="none" stroke="#373435" stroke-width=".21"/>
<g fill="#373435">
<path d="M41.4 82.9h.8l-.4 1.5z"/>
<path d="M41.8 74l.4 1.5h-.8z"/>
</g>
<path d="M41.8 68.2v5.8" fill="none" stroke="#373435" stroke-width=".21"/>
<g fill="#373435">
<path d="M41.4 72.5h.8l-.4 1.5z"/>
<path d="M41.8 68.2l.4 1.5h-.8z"/>
</g>
<path d="M39.1 57.8h5.4M41.8 57.8v10.4M39.1 68.2h5.4" fill="none" stroke="#373435" stroke-width=".21"/>
<g fill="#373435">
<path d="M41.4 66.7h.8l-.4 1.5z"/>
<path d="M41.8 57.8l.4 1.5h-.8z"/>
</g>
<path d="M41.8 52.6v5.2" fill="none" stroke="#373435" stroke-width=".21"/>
<g fill="#373435">
<path d="M41.4 56.3h.8l-.4 1.5z"/>
<path d="M41.8 52.6l.4 1.5h-.8z"/>
</g>
<path d="M39.1 33h5.4M41.8 39.9v12.7M39.1 52.6h5.4" fill="none" stroke="#373435" stroke-width=".21"/>
<g fill="#373435">
<path d="M41.4 51.1h.8l-.4 1.5z"/>
<path d="M41.8 39.9l.4 1.5h-.8z"/>
</g>
<path d="M39.1 39.9h5.4M41.8 33v6.9" fill="none" stroke="#373435" stroke-width=".21"/>
<g fill="#373435">
<path d="M41.4 38.4h.8l-.4 1.5z"/>
<path d="M41.8 33l.4 1.5h-.8z"/>
</g>
<g font-size="14.3" fill="#373435">
<text x="68.4" y="68.3">ROAD CLOSED</text>
<text x="92.6" y="84.4">AHEAD</text>
<text x="88.4" y="109.8">FOLLOW</text>
</g>
<text font-size="8.2" fill="#ffd222" x="100.2" y="126.7">DR</text>
<text font-size="7.1" fill="#373435" x="99.4" y="249.4">TRAFFIC INSTRUCTION SIGN</text>
<text font-size="6" fill="#373435" x="174" y="271.9">TC2330_2</text>
<g font-size="4.6" fill="#373435">
<text x="113.1" y="118.7">*</text>
<text x="99.5" y="255.5">“ROAD CLOSED AHEAD/FOLLOW DIVERSION</text>
<text x="112.7" y="260.6">ROUTE WITH FLASHING LIGHTS”</text>
</g>
<g font-size="4.2" fill="#373435">
<text x="92" y="197.2">Notes:</text>
<text x="100.6" y="267.2">APPROVED AS OFFICIAL TRAFFIC SIGN</text>
<text x="174.7" y="285.4">A</text>
</g>
<g font-size="3.9" fill="#373435">
<text x="92" y="202.5">1. *For Diversion Route Marker see TC2331.</text>
<text x="21.6" y="208.4">Colour Legend</text>
<text x="92" y="207.7">2. Horizontal centre line indicates location of suitable hinge for</text>
<text x="96.4" y="212.1">flap.</text>
<text x="31.4" y="216.3">Retroreflective white</text>
<text x="92" y="217.3">3. Cut slots in the hinged panel and fit staples on both panels</text>
<text x="96.4" y="221.6">to enable padlocking of the hinged panel in both raised and</text>
<text x="31.4" y="224.3">Retroreflective blue</text>
<text x="96.4" y="226">lowered positions. See TC2330_3.</text>
<text x="31.4" y="233.7">Retroreflective yellow</text>
<text x="92" y="231.2">4. The back of the sign is to be suitably stiffened at staple</text>
<text x="96.4" y="235.5">points.</text>
</g>
<g font-size="3.7" fill="#373435">
<text x="111.4" y="26.8">2100</text>
<text x="184.4" y="29.5">R150</text>
<text x="33.8" y="37.8">120</text>
<text x="33.8" y="47.6">220</text>
<text x="47.6" y="42.8">40</text>
<text x="35.9" y="56.5">90</text>
<text x="31.2" y="64.3">180D</text>
<text x="33.8" y="72.4">100</text>
<text x="31.2" y="80.5">180D</text>
<text x="17.3" y="86.3">1800</text>
<text x="31.8" y="95.5">20</text>
<text x="33.8" y="90.4">160</text>
<text x="180.3" y="90.7">Hinge Line</text>
<text x="35.9" y="98.5">80</text>
<text x="31.2" y="106">180D</text>
<text x="181.2" y="112.9">Fixed</text>
<text x="33.8" y="115.2">140</text>
<text x="180.8" y="117">Panel</text>
<text x="33.8" y="125.1">200</text>
<text x="47.6" y="131.2">20</text>
<text x="33.8" y="134.6">130</text>
<text x="114.7" y="141.2">120</text>
<text x="76.3" y="157.6">HINGED FLAP SHOWN IN RAISED POSITION</text>
</g>
<g font-size="3.5" fill="#201e1e">
<text x="21.6" y="267.9">Department of Transport and Main Roads</text>
<text x="17.7" y="271.8">Infrastructure Management &amp; Delivery Division</text>
</g>
<g font-size="3.5" fill="#373435">
<text x="16.7" y="280.6">Designed</text>
<text x="42.7" y="280.6">Checked</text>
<text x="69.7" y="280.6">Scale</text>
<text x="98.5" y="281.3">PRINCIPAL ENGINEER</text>
<text x="154.7" y="276.2">15/06/20</text>
<text x="157.4" y="281.2">Date</text>
<text x="180.8" y="278">Page 2/3</text>
<text x="17" y="284.8">RH 06/20</text>
<text x="42.7" y="284.8">DJ 06/20</text>
<text x="69.7" y="285.2">Not to Scale</text>
<text x="98.5" y="284.8">(Traffic Engineering)</text>
</g>
<text font-size="3.1" fill="#373435" x="80.8" y="150.3">Fixing points for staple and slot in lowered position</text>
</svg>
